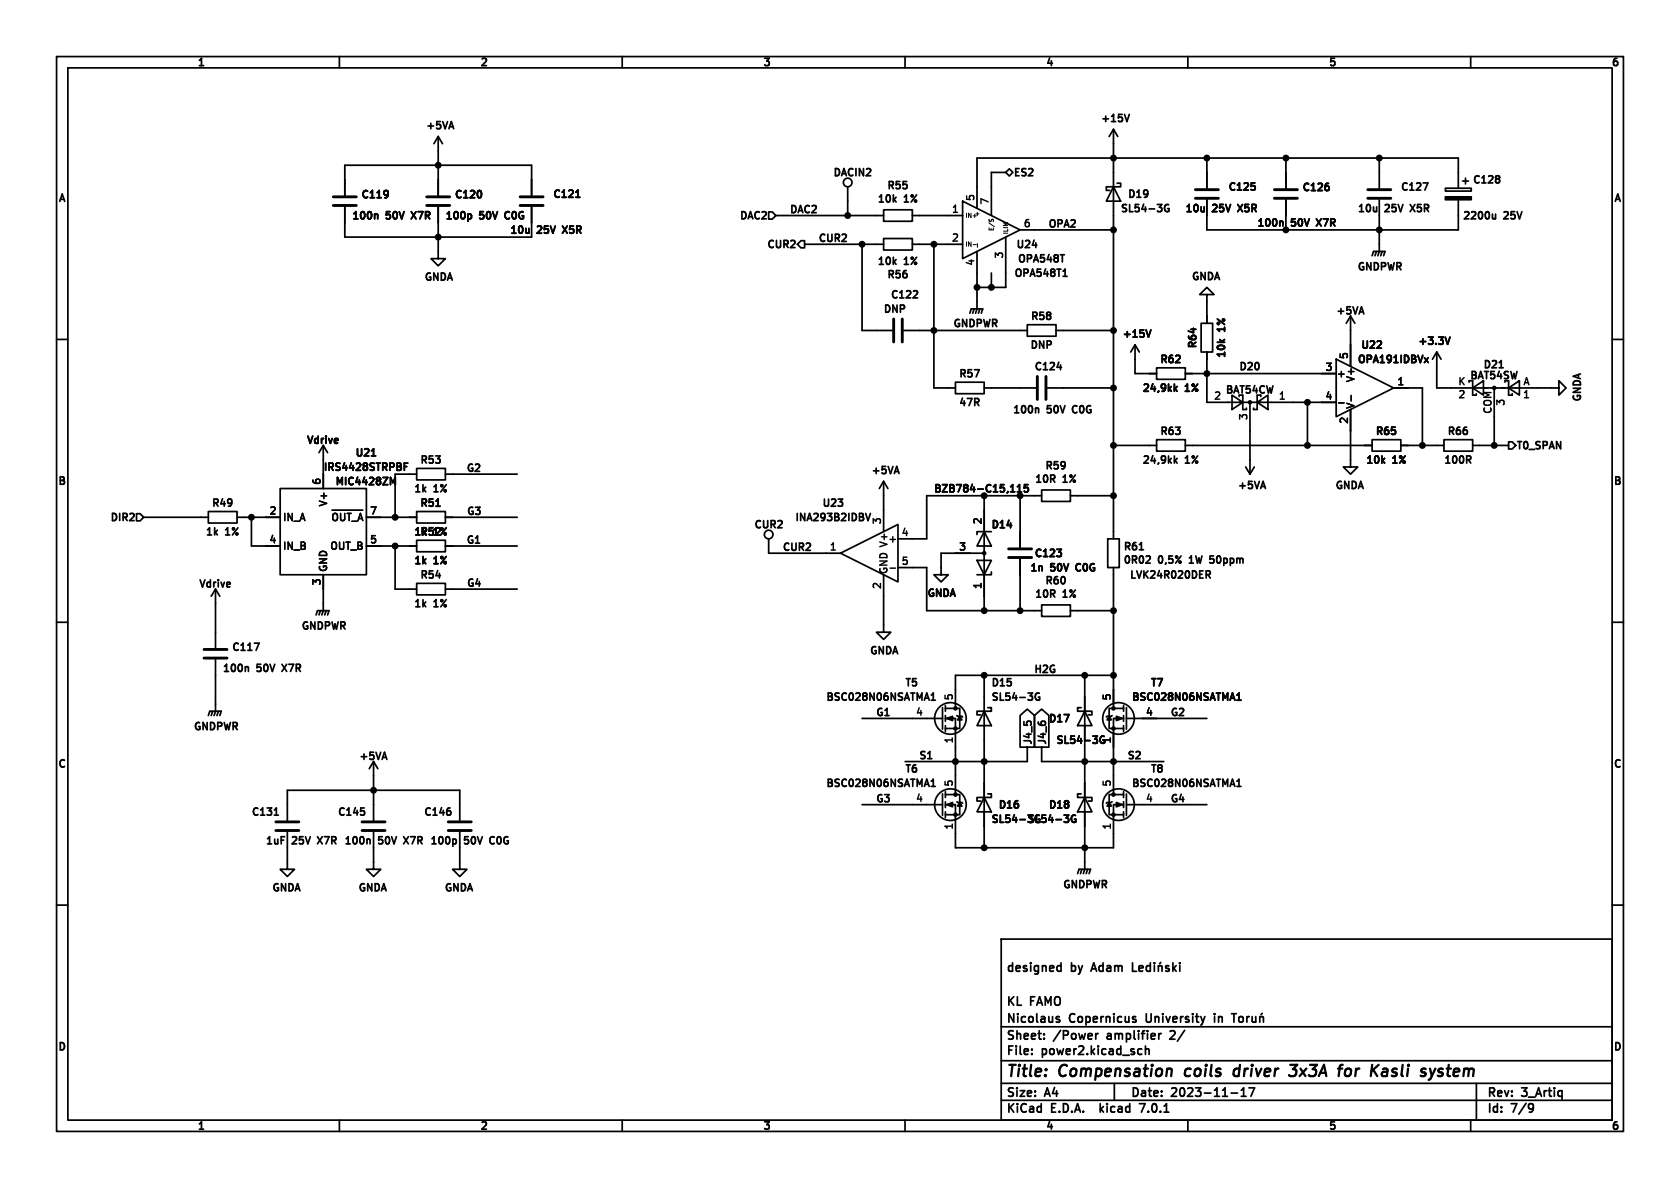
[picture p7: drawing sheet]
<svg xmlns="http://www.w3.org/2000/svg" width="297mm" height="210mm" viewBox="0 0 297 210" stroke-linecap="round" stroke-linejoin="round" font-family="sans-serif">
<g fill="none" stroke="#000" stroke-width=".3">
<path d="M10 10h277v190h-277zM12 12h273v186h-273zM60 10v2M110 10v2M160 10v2M210 10v2M260 10v2M61 34.5v-5.3h33v5.3M61 36.6v5.3h33v-5.3M66.4 37.8l.4 .2v.7M68.4 33.7l.1 .1a1.07 1.07 0 0 1-.1 1M68.6 34.2l-.2 .3"/>
<path d="M77.5 36.6v9.1h1.2l-1.2 1.3-1.3-1.3h1.3M77.5 24.1l-.8 1.3M77.5 24.1v10.4M77.5 24.1l.7 1.3M79.8 21.5l.4 1.3M82.9 37.8h.2l.2 .3v.5l-.4 .1M84.9 33.7l.2 .5-.2 .7M101.8 34.9h.7M102 33.8l.2-.2v1.3M135.9 37.5h.6l.7 .6-.7 .6h-.6zM137.2 38.1h19M149.9 33v5.1"/>
<path d="M156.2 37.1h5.1v2h-5.1zM161.3 38.1h8.9M170.2 35.6l10.1 5-10.1 5.1zM177.8 30.5l.6-.7 .7 .7-.7 .6zM177.8 30.5h-2.5v7.6M196.8 33l1.3 2.6h-2.5zM196.8 22.9v72.4M196.8 22.9l-.7 1.2M196.8 22.9l.8 1.2M197.5 32.4h.6v.6h-2.5v.7h.6M198.8 20.2l.4 1.3 .5-1.3M206.6 36.2a.59 .59 0 0 0-.7 .6 .59 .59 0 0 0 .7 .6l.1-.5h-.3"/>
<path d="M212.9 36.6v.8M212.9 37.3l-.2 .1M213.4 35.3v5.3h44.4v-5.3M213.4 27.9v5.4M221.2 32.3h.6M221.7 32.8l.2 .3v.3l-.2 .2M226.4 39.1l.4 .2v.7M227.3 27.9v5.4M227.3 35.3v5.3M234.6 32.4h.3M234.7 32.9l.3 .2v.3l-.3 .3M243.4 36.6v.8"/>
<path d="M243.4 37.3l-.2 .1M243.8 35.3v9.2l-.2 .7M243.8 27.9v5.4M251.6 32.3h.8l-.5 1.3M255.5 33.3h4.6v.5h-4.6zM257.8 33.3v-5.4h-85.1v8.9M258.6 32h1M259.1 31.5v1M263.8 38.5l.2 .2 .4-.1M264.4 37.8v.9M264.9 31.1l.2 .2-.2 .3 .2 .3v.2l-.2 .2M10 60h2"/>
<path d="M93.5 40.4v.8M93.5 41.1l-.2 .1M141.6 42.5h.6v1.3h-.6l-.6-.6zM142.2 43.2h14M152.4 43.2v15.2h5.3M156.2 42.2h5.1v2h-5.1zM159.8 58.4h21.8M161.3 43.2h8.9M162 51.4l.2 .2-.1 .3-.7 .8h.8M165.1 43.2v25.4h3.8M171.4 55.4l.3-.8h2l-.2 .8M172.2 54.6l-.2 .8"/>
<path d="M172.7 44.5v10.1l-.2 .8M173.2 54.6l-.2 .8M175.3 48.3v2.5M177.8 41.9v8.9h-5.1M180.3 40.6h16.5M181.6 57.4h5.1v2h-5.1zM182.5 43.3h.8M186.7 58.4h10.1M187.4 45h.8M187.9 48.8h.8M188.1 47.9l.2-.3v1.2M202.6 58.3l.4 1.3 .5-1.3"/>
<path d="M212.3 57.2h2.1v5h-2.1zM213.4 52.1h1.2l-1.2-1.3-1.3 1.3h1.3v5.1M238.8 55.9l-.8 1.3M238.8 55.9v8.9M238.8 55.9l.7 1.3M240.7 54.2l.4 1.3M242.6 45.2l.2-.7h2.1l-.3 .7M243.3 44.5l-.2 .7M244.3 44.5l-.2 .7M255.5 59.6l.4 1.3 .4-1.3M285 60h2M57.1 78.7l-.7 1.3"/>
<path d="M57.1 78.7v7.7M57.1 78.7l.8 1.3M59.6 77.5l.2 .3-.7 .1M59.7 78.3l-.1 .1M168.9 67.6h5.1v2h-5.1zM174 68.6h9.1M183.3 72.1l.3 .2v.7M185.2 68.6h11.6M186.9 64.9h.8M187.5 64.5v.9M196.8 78.7h7.7M200.7 61v5h3.8"/>
<path d="M200.7 61l-.8 1.2M200.7 61l.7 1.2M204.5 65h5v2.1h-5zM204.5 77.7h5v2.1h-5zM207.7 68.7l.4 .5M208.1 68.3l-.5 .5M209.5 78.7h33.1M209.5 66h26.7M213.4 62.2v8.9h22.8M217.8 69.9l1.9 1.2-1.9 1.3zM219.7 69.9v2.5h.6v-.3M221 71.1v12.7"/>
<path d="M222.2 71.1l2-1.2v2.5zM222.2 69.9v2.5h-.6v-.3M231.1 71.1v7.6M236.2 63.5l10.2 5.1-10.2 5.1zM238.8 72.4v10.2h-1.3l1.3 1.2 1.2-1.2h-1.2M242.6 77.7h5v2.1h-5zM246.4 68.6h5.1v10.1M247.6 78.7h7.7M251.8 63.2l.7 .9M252.5 63.2l-.7 .9M254 62.2v6.4h21.6v-1.3l1.3 1.3-1.3 1.3v-1.3M254 62.2l.8 1.3"/>
<path d="M254 62.2l-.8 1.3M255.3 77.7h5v2.1h-5zM260.3 68.6l2-1.3v2.6zM260.3 67.3v2.6h.7v-.3M260.3 78.7h6.4M264.2 68.6v10.1M265 65h.8M266.7 68.6l1.9-1.3v2.6zM266.7 78.1h.6l.7 .6-.7 .7h-.6zM266.7 67.3v2.6h.6v-.3M22.9 92h.8M23.6 90.9v.4"/>
<path d="M24.1 90.8h.7l.6 .6-.6 .7h-.7zM25.4 91.4h11.4M36.8 90.4h5.1v2.1h-5.1zM41.9 91.4h7.6M44.4 91.4v5.1h5.1M49.5 86.4h15.3v15.2h-15.3zM64.8 91.4h8.9M64.8 96.5h8.9M65.7 80.6h.7M69 84.4l.5 .9 .4-.9v1.3M69.8 96.5v7.6h3.9M71.5 82.5h.4"/>
<path d="M72.1 81.9h-.6v1.2M73.7 82.8h5v2h-5zM73.7 90.4h5v2.1h-5zM73.7 95.5h5v2h-5zM73.7 83.8h-3.9v7.6M77.1 89.5h.7M78.7 83.8h12.7M78.7 91.4h12.7M78.7 96.5h12.7M135.9 95.3v2.5h12.7M148.6 97.8l10.1-5.1v10.2zM153 90.8l.5 1.2 .4-1.2"/>
<path d="M156.2 85.1l-.8 1.3M156.2 85.1v8.9M156.2 85.1l.8 1.3M158.5 82.5l.4 1.2M172.7 99.1h2.6l-1.3 2.5zM174 97.8h-7.6v3.8h1.2l-1.2 1.3-1.3-1.3h1.3M174 94l1.3 2.5h-2.6zM174 87.6v13.7M175.3 94h-2.6v.5M178.7 86.9h.7M179.9 86.9h.7M179.9 86l.3-.3v1.2"/>
<path d="M180.3 87.6v9.2M180.3 98.8v9.2M181.7 85.7h-.6v.6l.2-.1h.4l.1 .2-.1 .4-.1 .1-.5-.1M184.1 86.6h5.1v2h-5.1zM184.1 87.6h-20.3v7.7h-5.1M186.8 97.1h.8l-.4 .5M187.4 97.6l.2 .2v.3l-.2 .3M189.2 87.6h7.6M195.8 95.3h2.1v5h-2.1zM201.4 97.2h.7M203.1 98.3l.3 .2-.1 .3-.7 .7h.8M207.7 81.4l.4 .5"/>
<path d="M208.1 81l-.5 .5M210.3 99.5h.7M210.4 98.6h-.1M213.9 99.5h.5M213.9 98.3h.6M214.4 98.8h-.5M220.2 82.6l.8 1.2M221.7 82.6l-.7 1.2M223.3 85.1l.4 1.3M259.6 81.3l.4 .6M259.8 80.6l.2 .2v.3l-.2 .2M10 110h2"/>
<path d="M38.1 116.6v9.1l-.3 .8M38.1 104.1v10.5M38.1 104.1l-.8 1.3M38.1 104.1l.8 1.3M40.5 102.9l.2 .3-.6 .1M40.6 103.7l-.1 .1M43.6 117.9l.3 .1v.7M45 113.7h.8l-.5 1.3M55.9 108.7l.2-.7h2.1l-.3 .7M56.6 108l-.2 .7M57.1 101.6v6.4l-.2 .7M57.7 108l-.3 .7"/>
<path d="M73.7 103.1h5v2.1h-5zM78.7 104.1h12.7M156.2 101.6v10.2h1.3l-1.3 1.2-1.3-1.2h1.3M158.7 100.3h5.1v7.7h20.3M174 101.6v6.4M174 119.4v30.5M175.3 101.1v.5h-2.6M184.1 106.9h5.1v2.1h-5.1zM189.2 108h7.6M191.8 119.4v34.3l-.3 .7M196.8 100.3v24.9M196.8 119.4h-27.9v5.8"/>
<path d="M213.2 100.9h.5l.3 .3-.2 .3-.6 .1M213.5 101.6l.5 .6M285 110h2M36.8 126.5l.3-.8h2l-.2 .8M37.6 125.7l-.3 .8M38.6 125.7l-.2 .8M66 134.6l-.7 1.3M66 134.6v10.4M66 134.6l.8 1.3M68 133l.4 1.2M152.4 127h14.2M164.6 123.8h.8"/>
<path d="M164.6 139h.8M164.6 122.9l.4-.4v1.3M164.6 138.1l.4-.4v1.3M166.6 125.1v3.8M167.1 127h1.8v13.5M167.1 125.2h2.6v3.6h-2.6M167.1 124.7v1M167.1 126.5v1M167.1 128.3v1M167.1 140v1M169.2 126.5l.1 .1h.8l.1 .1M169.7 126.6l.4 .7h-.8z"/>
<path d="M174 125.7l1.3 2.6h-2.6zM174.6 125.1h.7v.6h-2.6v.7h.7M180.3 126.5l1.3-1.1 1.3 1.1v5.6h-2.6zM181.6 132.1v2.5h-21.6M182.9 126.5l1.2-1.1 1.3 1.1v5.6h-2.5zM183.7 122.6a.59 .59 0 0 0-.7 .5 .59 .59 0 0 0 .7 .6l.1-.5h-.2M184.1 132.1v2.5h21.6M191.1 125.1h-.6v.6h2.5v.7h-.6M191.8 125.7l1.2 2.6h-2.5zM195.2 130.2a.61 .61 0 0 0-.7 .3 .61 .61 0 0 0 .1 .7M196.1 126.6l.4 .7h-.8zM196.6 126.5l-.1 .1h-.8l-.1 .1"/>
<path d="M198.6 127h-1.8v13.5M198.6 125.2h-2.5v3.6h2.5M198.6 124.7v1M198.6 126.5v1M198.6 128.3v1M198.6 140v1M199.1 127h14.3M199.1 125.1v3.8M218.7 123.8h.7M218.7 122.9l.3-.4v1.3M218.7 138.1l.3-.4v1.3M218.7 139h.7"/>
<path d="M10 160h2M48.5 144.1h.7M48.7 143l.2-.2v1.3M50.8 147.1v6.6h-1.3l1.3 1.2 1.3-1.2h-1.3M50.8 145v-5.3h30.5v5.3M63.8 142.8h.6M64.2 143.3l.3 .3v.3l-.3 .2M65.1 148.3l.3 .2v.7M66 147.1v6.6h-1.2l1.2 1.2 1.3-1.2h-1.3M79.3 142.8h.3M79.5 143.3l.2 .3v.3l-.2 .2M80.2 148.3h.2l.3 .3-.1 .5-.4 .1"/>
<path d="M81.3 147.1v6.6h-1.3l1.3 1.2 1.2-1.2h-1.2M152.4 142.2h14.2M166.6 140.3v3.8M167.1 142.2h1.8v7.7h27.9v-7.7h1.8M167.1 140.5h2.6v3.5h-2.6M167.1 141.7v1M167.1 143.5v1M169.2 141.7l.1 .2h.8l.1 .1M169.7 141.9l.4 .6h-.8zM174 141l1.3 2.5h-2.6zM174.6 140.3h.7v.7h-2.6v.6h.7M190.1 144.2a.59 .59 0 0 0-.7 .5 .59 .59 0 0 0 .7 .6l.1-.5h-.3"/>
<path d="M190.5 154.4l.3-.7h2l-.3 .7M191.1 140.3h-.6v.7h2.5v.6h-.6M191.3 153.7l-.3 .7M191.8 141l1.2 2.5h-2.5zM192.3 153.7l-.3 .7M196.1 141.9l.4 .6h-.8zM196.6 141.7l-.1 .2h-.8l-.1 .1M198.6 140.5h-2.5v3.5h2.5M198.6 141.7v1M198.6 143.5v1M199.1 140.3v3.8M199.1 142.2h14.3"/>
<path d="M285 160h2M177 166h108v32h-108zM187 171.6h.6M187 170.8h.6M187.6 170.2v1.5M193.4 170.2l-.5 1.5M200.2 170.2v1.5h.7M201.4 171.2l.7-.1-.1-.3-.4-.1-.2 .2v.7h.6M203.4 170.8l-.5-.1-.3 .3v.4l.2 .2h.6M203.4 170.2v1.5M204.1 170.2v.1M204.1 170.7v1"/>
<path d="M204.8 170.8l.2-.1 .4 .1v.9M204.8 170.7v1M205.2 170.1l-.2 .2M206.6 170.8l-.3-.1-.2 .2v.2l.5 .2v.3h-.5M207.4 170.2v1.5M207.5 171.1l.4 .6M207.9 170.7l-.5 .6M208.6 170.2v.1M208.6 170.7v1M214.7 179.2v.1M214.7 179.7v1M217.7 179.2h.9"/>
<path d="M219.1 179.8l.2-.1 .4 .1 .1 .6-.2 .2-.3 .1-.2-.1zM220.4 179.7v1M220.9 179.7l-.3 .1-.2 .2M221.4 179.7v.9l.4 .1 .2-.1M222 179.7v1M222.7 179.8l.2-.1 .4 .1 .1 .9M222.7 179.7v1M223.1 179.1l-.2 .2M60 198v2M110 198v2M160 198v2M177 194.5h108"/>
<path d="M177 191.5h108M177 187.5h108M177 181.5h108M182.4 186.3v.1M182.4 185.5v.1M184.6 183.6v.1M184.6 182.8v.1M194.1 182.7l-.2 .1-.2 .2M194.5 195.1v1.5M194.6 196l.5 .6M195.1 195.6l-.6 .6M197 191.5v3"/>
<path d="M201.4 195.1h1l-.6 1.5M201.4 185.4l.5 .1M201.9 186.3l-.5 .1M202.5 185.5l.2-.1 .4 .1v.9M202.5 184.9v1.5M205.3 182.7l-.4 .1M206.9 182.3h.1M207.6 182.8l-.8 .9h.9M210 198v2M217.6 193.2h1.2M219.4 193.8h.9M219.4 192.7l.5-.4v1.5"/>
<path d="M220.8 192.3h1l-.7 1.5M260 198v2M261 191.5v6.5M271.1 195.4v.6l-.2 .5M271.1 195.7l-.2 .3"/>
<circle cx="149.9" cy="32.3" r=".76"/>
<circle cx="135.9" cy="94.5" r=".76"/>
<circle cx="168" cy="127" r="2.79"/>
<circle cx="197.7" cy="127" r="2.79"/>
<circle cx="168" cy="142.2" r="2.79"/>
<circle cx="197.7" cy="142.2" r="2.79"/>
</g>
<path d="M209.5 189.3v.7M218.9 188.9a.66 .66 0 0 0-.8 .4v.7l.3 .2h.4M228.1 188.2h1.2l-.7 .8h.3l.2 .2v.7l-.4 .3h-.6M238.5 188.9a.62 .62 0 0 0-.7 .4v.7a.52 .52 0 0 0 .8 .1M245.1 188.9l-.6 .1M245.1 189.5h-.5a.4 .4 0 0 0-.3 .3 .4 .4 0 0 0 .2 .4h.5M253.8 188.9l-.7 1.3" fill="none" stroke="#000" stroke-width=".4"/>
<g fill="#000" stroke="#000" stroke-width=".3">
<path d="M255.5 34.8h4.6v.5h-4.6zM167.4 127l1-.4v.8zM197.4 126.6l1 .4-1 .4zM167.4 142.2l1-.3v.7zM197.4 141.9l1 .3-1 .4z"/>
<circle cx="77.5" cy="29.2" r=".46"/>
<circle cx="149.9" cy="38.1" r=".46"/>
<circle cx="196.8" cy="27.9" r=".46"/>
<circle cx="213.4" cy="27.9" r=".46"/>
<circle cx="227.3" cy="27.9" r=".46"/>
<circle cx="243.8" cy="27.9" r=".46"/>
<circle cx="77.5" cy="41.9" r=".46"/>
<circle cx="152.4" cy="43.2" r=".46"/>
<circle cx="165.1" cy="43.2" r=".46"/>
<circle cx="165.1" cy="58.4" r=".46"/>
<circle cx="172.7" cy="50.8" r=".46"/>
<circle cx="175.3" cy="50.8" r=".46"/>
<circle cx="196.8" cy="40.6" r=".46"/>
<circle cx="196.8" cy="58.4" r=".46"/>
<circle cx="227.3" cy="40.6" r=".46"/>
<circle cx="243.8" cy="40.6" r=".46"/>
<circle cx="196.8" cy="68.6" r=".46"/>
<circle cx="196.8" cy="78.7" r=".46"/>
<circle cx="213.4" cy="66" r=".46"/>
<circle cx="221" cy="71.1" r=".25"/>
<circle cx="231.1" cy="71.1" r=".46"/>
<circle cx="231.1" cy="78.7" r=".46"/>
<circle cx="251.5" cy="78.7" r=".46"/>
<circle cx="264.2" cy="78.7" r=".46"/>
<circle cx="264.2" cy="68.6" r=".25"/>
<circle cx="44.4" cy="91.4" r=".46"/>
<circle cx="69.8" cy="96.5" r=".46"/>
<circle cx="69.8" cy="91.4" r=".46"/>
<circle cx="174" cy="97.8" r=".25"/>
<circle cx="180.3" cy="87.6" r=".46"/>
<circle cx="196.8" cy="87.6" r=".46"/>
<circle cx="174" cy="108" r=".46"/>
<circle cx="174" cy="119.4" r=".46"/>
<circle cx="180.3" cy="108" r=".46"/>
<circle cx="191.8" cy="119.4" r=".46"/>
<circle cx="196.8" cy="119.4" r=".46"/>
<circle cx="196.8" cy="108" r=".46"/>
<circle cx="66" cy="139.7" r=".46"/>
<circle cx="168.9" cy="134.6" r=".46"/>
<circle cx="168.9" cy="128.8" r=".25"/>
<circle cx="168.9" cy="125.2" r=".25"/>
<circle cx="174" cy="134.6" r=".46"/>
<circle cx="191.8" cy="134.6" r=".46"/>
<circle cx="196.8" cy="134.6" r=".46"/>
<circle cx="196.8" cy="128.8" r=".25"/>
<circle cx="196.8" cy="125.2" r=".25"/>
<circle cx="168.9" cy="144" r=".25"/>
<circle cx="168.9" cy="140.5" r=".25"/>
<circle cx="174" cy="149.9" r=".46"/>
<circle cx="191.8" cy="149.9" r=".46"/>
<circle cx="196.8" cy="144" r=".25"/>
<circle cx="196.8" cy="140.5" r=".25"/>
</g>
<g fill="none" stroke="#000" stroke-width=".51">
<path d="M58.9 36.3h4.1M58.9 34.8h4.1M75.4 36.3h4.1M75.4 34.8h4.1M91.9 36.3h4.1M91.9 34.8h4.1M211.3 35.1h4.1M211.3 33.5h4.1M225.3 35.1h4.1M225.3 33.5h4.1M241.8 35.1h4.1M241.8 33.5h4.1"/>
<path d="M158 56.4v4.1M159.5 56.4v4.1M183.4 66.5v4.1M184.9 66.5v4.1M178.3 97h4.1M178.3 98.6h4.1M36.1 116.3h4M36.1 114.8h4M48.8 146.8h4M48.8 145.3h4M64 146.8h4.1M64 145.3h4.1"/>
<path d="M79.2 146.8h4.1M79.2 145.3h4.1"/>
</g>
<path d="M236.6 71.2h1M238.9 69.9v1M58.7 90.2h5.4M58.8 91.2a.42 .42 0 0 1 .4-.5 .42 .42 0 0 1 .5 .5M60.2 90.8v1M60.9 90.8v1M61.4 90.8h.7M61.7 90.8v1.2M63.3 92l.4-1.2 .4 1.2M157.4 95.4h.9M157.4 100.4h.9" fill="none" stroke="#000" stroke-width=".25"/>
<path d="M172.8 37.5v.6M174.9 38.8v.2M175.2 39l.1-.2h.2l.1 .3M172 43.2h.6M172.8 43.1v.6" fill="none" stroke="#000" stroke-width=".18"/>
<g font-size="2.8">
<text x="178" y="190.8">Title:</text>
<text x="187.4" y="190.8">Compensation</text>
<text x="210.2" y="190.8">coils</text>
<text x="219.4" y="190.8">driver</text>
<text x="230" y="190.8">3x3A</text>
<text x="239.2" y="190.8">for</text>
<text x="245.5" y="190.8">Kasli</text>
<text x="255" y="190.8">system</text>
</g>
<g font-size="2.1">
<text x="178" y="172.1">designed</text>
<text x="189.5" y="172.1">by</text>
<text x="193.6" y="172.1">Adam</text>
<text x="178" y="178.1">KL</text>
<text x="182.3" y="178.1">FAMO</text>
<text x="178" y="184.1">Sheet:</text>
<text x="178" y="181.1">Nicolaus</text>
<text x="186.5" y="184.1">/Power</text>
<text x="189.2" y="181.1">Copernicus</text>
<text x="196.4" y="184.1">amplifier</text>
<text x="203.2" y="181.1">University</text>
<text x="208" y="184.1">2/</text>
<text x="215.7" y="181.1">in</text>
<text x="178" y="186.8">File:</text>
<text x="184.4" y="186.8">power2.kicad_sch</text>
<text x="178" y="197">KiCad</text>
<text x="178" y="194.2">Size:</text>
<text x="185" y="194.2">A4</text>
<text x="186" y="197">E.D.A.</text>
<text x="195.5" y="197">kicad</text>
<text x="200" y="194.2">Date:</text>
<text x="203.1" y="197">7.0.1</text>
<text x="207.3" y="194.2">2023-11-17</text>
<text x="263" y="194.2">Rev:</text>
<text x="263" y="197">Id:</text>
<text x="267.4" y="197">7/9</text>
<text x="269.3" y="194.2">3_Artiq</text>
</g>
<g font-size="1.8">
<text x="35" y="12">1</text>
<text x="85" y="12">2</text>
<text x="135" y="12">3</text>
<text x="185" y="12">4</text>
<text x="235" y="12">5</text>
<text x="285" y="12">6</text>
<text x="75.1" y="23.2">+5VA</text>
<text x="194.4" y="21.9">+15V</text>
<text x="63.7" y="35.4">C119</text>
<text x="80.2" y="35.4">C120</text>
<text x="97.6" y="35.3">C121</text>
<text x="147.1" y="31.5">DACIN2</text>
<text x="156.7" y="33.8">R55</text>
<text x="172.3" y="35.7" transform="rotate(-90 172.3 35.7)">5</text>
<text x="179.3" y="31.5">ES2</text>
<text x="199.2" y="35.3">D19</text>
<text x="217" y="34">C125</text>
<text x="230.1" y="34.1">C126</text>
<text x="247.5" y="34">C127</text>
<text x="260.2" y="32.8">C128</text>
<text x="10.2" y="36">A</text>
<text x="62" y="39.1">100n</text>
<text x="68.3" y="39.1">50V</text>
<text x="73.3" y="39.1">X7R</text>
<text x="78.6" y="39.1">100p</text>
<text x="84.8" y="39.1">50V</text>
<text x="89.8" y="39.1">C0G</text>
<text x="90" y="41.7">10u</text>
<text x="95" y="41.7">25V</text>
<text x="100" y="41.7">X5R</text>
<text x="130.4" y="39.1">DAC2</text>
<text x="139.7" y="37.8">DAC2</text>
<text x="155" y="36.1">10k</text>
<text x="159.9" y="36.1">1%</text>
<text x="168.1" y="37.7">1</text>
<text x="174.9" y="36.4" transform="rotate(-90 174.9 36.4)">7</text>
<text x="180.8" y="40.2">6</text>
<text x="185.4" y="40.3">OPA2</text>
<text x="197.9" y="37.8">SL54-3G</text>
<text x="209.4" y="37.8">10u</text>
<text x="214.4" y="37.8">25V</text>
<text x="219.4" y="37.8">X5R</text>
<text x="222.1" y="40.4">100n</text>
<text x="228.3" y="40.4">50V</text>
<text x="233.3" y="40.4">X7R</text>
<text x="239.8" y="37.8">10u</text>
<text x="244.9" y="37.8">25V</text>
<text x="249.9" y="37.8">X5R</text>
<text x="258.5" y="39.1">2200u</text>
<text x="265.9" y="39.1">25V</text>
<text x="285.2" y="36">A</text>
<text x="135.2" y="44.2">CUR2</text>
<text x="144.8" y="42.8">CUR2</text>
<text x="155" y="47.2">10k</text>
<text x="159.9" y="47.2">1%</text>
<text x="168.1" y="42.8">2</text>
<text x="172.3" y="47.2" transform="rotate(-90 172.3 47.2)">4</text>
<text x="177.4" y="45.9" transform="rotate(-90 177.4 45.9)">3</text>
<text x="179.5" y="44.2">U24</text>
<text x="179.8" y="46.7">OPA548T</text>
<text x="74.9" y="50">GNDA</text>
<text x="156.7" y="49.5">R56</text>
<text x="157.3" y="53.1">C122</text>
<text x="179.1" y="49.3">OPA548T1</text>
<text x="210.5" y="49.9">GNDA</text>
<text x="239.8" y="48.1">GNDPWR</text>
<text x="156" y="55.6">DNP</text>
<text x="168.3" y="58.2">GNDPWR</text>
<text x="182.1" y="56.9">R58</text>
<text x="216.9" y="58.6" transform="rotate(-90 216.9 58.6)">1%</text>
<text x="236" y="55.9">+5VA</text>
<text x="182" y="62">DNP</text>
<text x="182.7" y="65.8">C124</text>
<text x="198.2" y="60">+15V</text>
<text x="204.9" y="64.5">R62</text>
<text x="211.8" y="61.8" transform="rotate(-90 211.8 61.8)">R64</text>
<text x="216.9" y="63.5" transform="rotate(-90 216.9 63.5)">10k</text>
<text x="218.9" y="65.8">D20</text>
<text x="234.2" y="65.6">3</text>
<text x="238.4" y="63.7" transform="rotate(-90 238.4 63.7)">5</text>
<text x="239.8" y="64.5">OPA191IDBVx</text>
<text x="240.4" y="62">U22</text>
<text x="250.5" y="61.3">+3.3V</text>
<text x="262.1" y="65.4">D21</text>
<text x="169.4" y="67.1">R57</text>
<text x="201.8" y="69.6">24,9kk</text>
<text x="209.6" y="69.6">1%</text>
<text x="214.5" y="70.7">2</text>
<text x="216.5" y="69.9">BAT54CW</text>
<text x="225.9" y="70.7">1</text>
<text x="234.2" y="70.7">4</text>
<text x="236.3" y="67">+</text>
<text x="239.7" y="67.9" transform="rotate(-90 239.7 67.9)">V+</text>
<text x="246.9" y="68.2">1</text>
<text x="257.6" y="68.2">K</text>
<text x="257.6" y="70.9">2</text>
<text x="259.7" y="67.4">BAT54SW</text>
<text x="266.5" y="71.9" transform="rotate(-90 266.5 71.9)">3</text>
<text x="269.1" y="70.9">1</text>
<text x="269.1" y="68.2">A</text>
<text x="279.8" y="71.2" transform="rotate(-90 279.8 71.2)">GNDA</text>
<text x="169.4" y="72.1">47R</text>
<text x="178.9" y="73.4">100n</text>
<text x="185.1" y="73.4">50V</text>
<text x="190.1" y="73.4">C0G</text>
<text x="204.9" y="77.2">R63</text>
<text x="220.6" y="74.5" transform="rotate(-90 220.6 74.5)">3</text>
<text x="238.4" y="75.1" transform="rotate(-90 238.4 75.1)">2</text>
<text x="239.7" y="72.3" transform="rotate(-90 239.7 72.3)">V-</text>
<text x="243" y="77.2">R65</text>
<text x="255.7" y="77.2">R66</text>
<text x="263.8" y="73.3" transform="rotate(-90 263.8 73.3)">COM</text>
<text x="54.1" y="78.8">Vdrive</text>
<text x="57" y="83.6">IRS4428STRPBF</text>
<text x="62.6" y="81">U21</text>
<text x="74.1" y="82.3">R53</text>
<text x="82.5" y="83.5">G2</text>
<text x="184.6" y="83.3">R59</text>
<text x="201.8" y="82.3">24,9kk</text>
<text x="209.6" y="82.3">1%</text>
<text x="241.3" y="82.3">10k</text>
<text x="246.2" y="82.3">1%</text>
<text x="255.1" y="82.3">100R</text>
<text x="268.2" y="79.8">T0_SPAN</text>
<text x="10.1" y="86">B</text>
<text x="37.3" y="89.9">R49</text>
<text x="56.7" y="85.9" transform="rotate(-90 56.7 85.9)">6</text>
<text x="58.1" y="89.9" transform="rotate(-90 58.1 89.9)">V+</text>
<text x="59.1" y="86.1">MIC4428ZM</text>
<text x="73" y="87.4">1k</text>
<text x="74.1" y="89.9">R51</text>
<text x="76.7" y="87.4">1%</text>
<text x="145.2" y="89.9">U23</text>
<text x="153.9" y="84.2">+5VA</text>
<text x="164.9" y="87.4">BZB784-C15,115</text>
<text x="182.8" y="85.7">10R</text>
<text x="187.9" y="85.7">1%</text>
<text x="218.6" y="86.8">+5VA</text>
<text x="235.9" y="86.8">GNDA</text>
<text x="285.1" y="86">B</text>
<text x="19.1" y="92.5">DIR2</text>
<text x="36.2" y="95">1k</text>
<text x="39.9" y="95">1%</text>
<text x="47.5" y="91">2</text>
<text x="50" y="92.4">IN_A</text>
<text x="58.2" y="93">~{OUT_A}</text>
<text x="65.2" y="91">7</text>
<text x="73" y="95">1kR521%</text>
<text x="82.1" y="91.1">G3</text>
<text x="133.2" y="93.7">CUR2</text>
<text x="140.4" y="92.5">INA293B2IDBV</text>
<text x="155.8" y="92.9" transform="rotate(-90 155.8 92.9)">3</text>
<text x="159.2" y="94.8">4</text>
<text x="173.6" y="92.9" transform="rotate(-90 173.6 92.9)">2</text>
<text x="175.1" y="93.7">D14</text>
<text x="47.5" y="96.1">4</text>
<text x="50" y="97.5">IN_B</text>
<text x="58" y="97.5">OUT_B</text>
<text x="58.1" y="101.1" transform="rotate(-90 58.1 101.1)">GND</text>
<text x="65.2" y="96.1">5</text>
<text x="73" y="100.1">1k</text>
<text x="76.7" y="100.1">1%</text>
<text x="82.5" y="96.2">G1</text>
<text x="138.4" y="97.4">CUR2</text>
<text x="146.5" y="97.4">1</text>
<text x="156.7" y="96.2">+</text>
<text x="156.7" y="101.3">-</text>
<text x="157.2" y="101.5" transform="rotate(-90 157.2 101.5)">GND V+</text>
<text x="159.2" y="99.9">5</text>
<text x="169.4" y="97.4">3</text>
<text x="181.9" y="101.3">1n</text>
<text x="182.7" y="98.8">C123</text>
<text x="185.8" y="101.3">50V</text>
<text x="190.7" y="101.3">C0G</text>
<text x="198.4" y="97.6">R61</text>
<text x="198.4" y="100">0R02</text>
<text x="204.8" y="100">0,5%</text>
<text x="210.8" y="100">1W</text>
<text x="214.9" y="100">50ppm</text>
<text x="35" y="104.2">Vdrive</text>
<text x="56.7" y="103.7" transform="rotate(-90 56.7 103.7)">3</text>
<text x="73" y="107.7">1k</text>
<text x="74.1" y="102.6">R54</text>
<text x="76.7" y="107.7">1%</text>
<text x="82.1" y="103.8">G4</text>
<text x="155.8" y="104.3" transform="rotate(-90 155.8 104.3)">2</text>
<text x="163.8" y="105.8">GNDA</text>
<text x="173.6" y="104.3" transform="rotate(-90 173.6 104.3)">1</text>
<text x="182.8" y="106">10R</text>
<text x="184.6" y="103.6">R60</text>
<text x="187.9" y="106">1%</text>
<text x="199.6" y="102.6">LVK24R020DER</text>
<text x="53.1" y="111.6">GNDPWR</text>
<text x="39.2" y="119.1">100n</text>
<text x="40.8" y="115.4">C117</text>
<text x="45.4" y="119.1">50V</text>
<text x="50.4" y="119.1">X7R</text>
<text x="153.6" y="116">GNDA</text>
<text x="182.9" y="119">H2G</text>
<text x="145.9" y="124.2">BSC028N06NSATMA1</text>
<text x="159.8" y="121.7">T5</text>
<text x="168.5" y="124" transform="rotate(-90 168.5 124)">5</text>
<text x="175.1" y="121.7">D15</text>
<text x="175.1" y="124.2">SL54-3G</text>
<text x="196.4" y="124" transform="rotate(-90 196.4 124)">5</text>
<text x="199.9" y="124.2">BSC028N06NSATMA1</text>
<text x="203.2" y="121.7">T7</text>
<text x="34.1" y="129.4">GNDPWR</text>
<text x="154.9" y="126.7">G1</text>
<text x="161.8" y="126.6">4</text>
<text x="168.5" y="131.6" transform="rotate(-90 168.5 131.6)">1</text>
<text x="182.7" y="131.6" transform="rotate(-90 182.7 131.6)">J4_5</text>
<text x="185.2" y="128">D17</text>
<text x="185.3" y="131.6" transform="rotate(-90 185.3 131.6)">J4_6</text>
<text x="186.5" y="131.8">SL54-3G</text>
<text x="196.4" y="131.6" transform="rotate(-90 196.4 131.6)">1</text>
<text x="202.4" y="126.6">4</text>
<text x="207" y="126.7">G2</text>
<text x="10.1" y="136">C</text>
<text x="63.3" y="134.7">+5VA</text>
<text x="159.8" y="136.9">T6</text>
<text x="162.6" y="134.3">S1</text>
<text x="199.4" y="134.3">S2</text>
<text x="203.2" y="136.9">T8</text>
<text x="285.1" y="136">C</text>
<text x="145.9" y="139.4">BSC028N06NSATMA1</text>
<text x="154.9" y="141.9">G3</text>
<text x="161.8" y="141.8">4</text>
<text x="168.5" y="139.2" transform="rotate(-90 168.5 139.2)">5</text>
<text x="176.3" y="143.3">D16</text>
<text x="185.2" y="143.3">D18</text>
<text x="196.4" y="139.2" transform="rotate(-90 196.4 139.2)">5</text>
<text x="199.9" y="139.4">BSC028N06NSATMA1</text>
<text x="202.4" y="141.8">4</text>
<text x="207" y="141.9">G4</text>
<text x="44.3" y="144.5">C131</text>
<text x="46.8" y="149.6">1uF</text>
<text x="51.7" y="149.6">25V</text>
<text x="56.7" y="149.6">X7R 100n</text>
<text x="59.5" y="144.5">C145</text>
<text x="66.9" y="149.6">50V</text>
<text x="71.9" y="149.6">X7R 100p</text>
<text x="74.8" y="144.5">C146</text>
<text x="82.1" y="149.6">50V</text>
<text x="87.1" y="149.6">C0G</text>
<text x="168.5" y="146.8" transform="rotate(-90 168.5 146.8)">1</text>
<text x="175.1" y="145.8">SL54-3GSL54-3G</text>
<text x="196.4" y="146.8" transform="rotate(-90 196.4 146.8)">1</text>
<text x="47.9" y="157.9">GNDA</text>
<text x="63.2" y="157.9">GNDA</text>
<text x="78.4" y="157.9">GNDA</text>
<text x="187.7" y="157.4">GNDPWR</text>
<text x="10.1" y="186">D</text>
<text x="285.1" y="186">D</text>
<text x="35" y="200">1</text>
<text x="85" y="200">2</text>
<text x="135" y="200">3</text>
<text x="185" y="200">4</text>
<text x="235" y="200">5</text>
<text x="285" y="200">6</text>
</g>
<g font-size="1.1">
<text x="170.7" y="38.7">IN+</text>
<text x="173.3" y="38.5" transform="rotate(-90 173.3 38.5)">+</text>
<text x="175.8" y="41" transform="rotate(-90 175.8 41)">E/S</text>
<text x="178.4" y="41.4" transform="rotate(-90 178.4 41.4)">ILIM</text>
<text x="170.7" y="43.8">IN-</text>
</g>
</svg>
